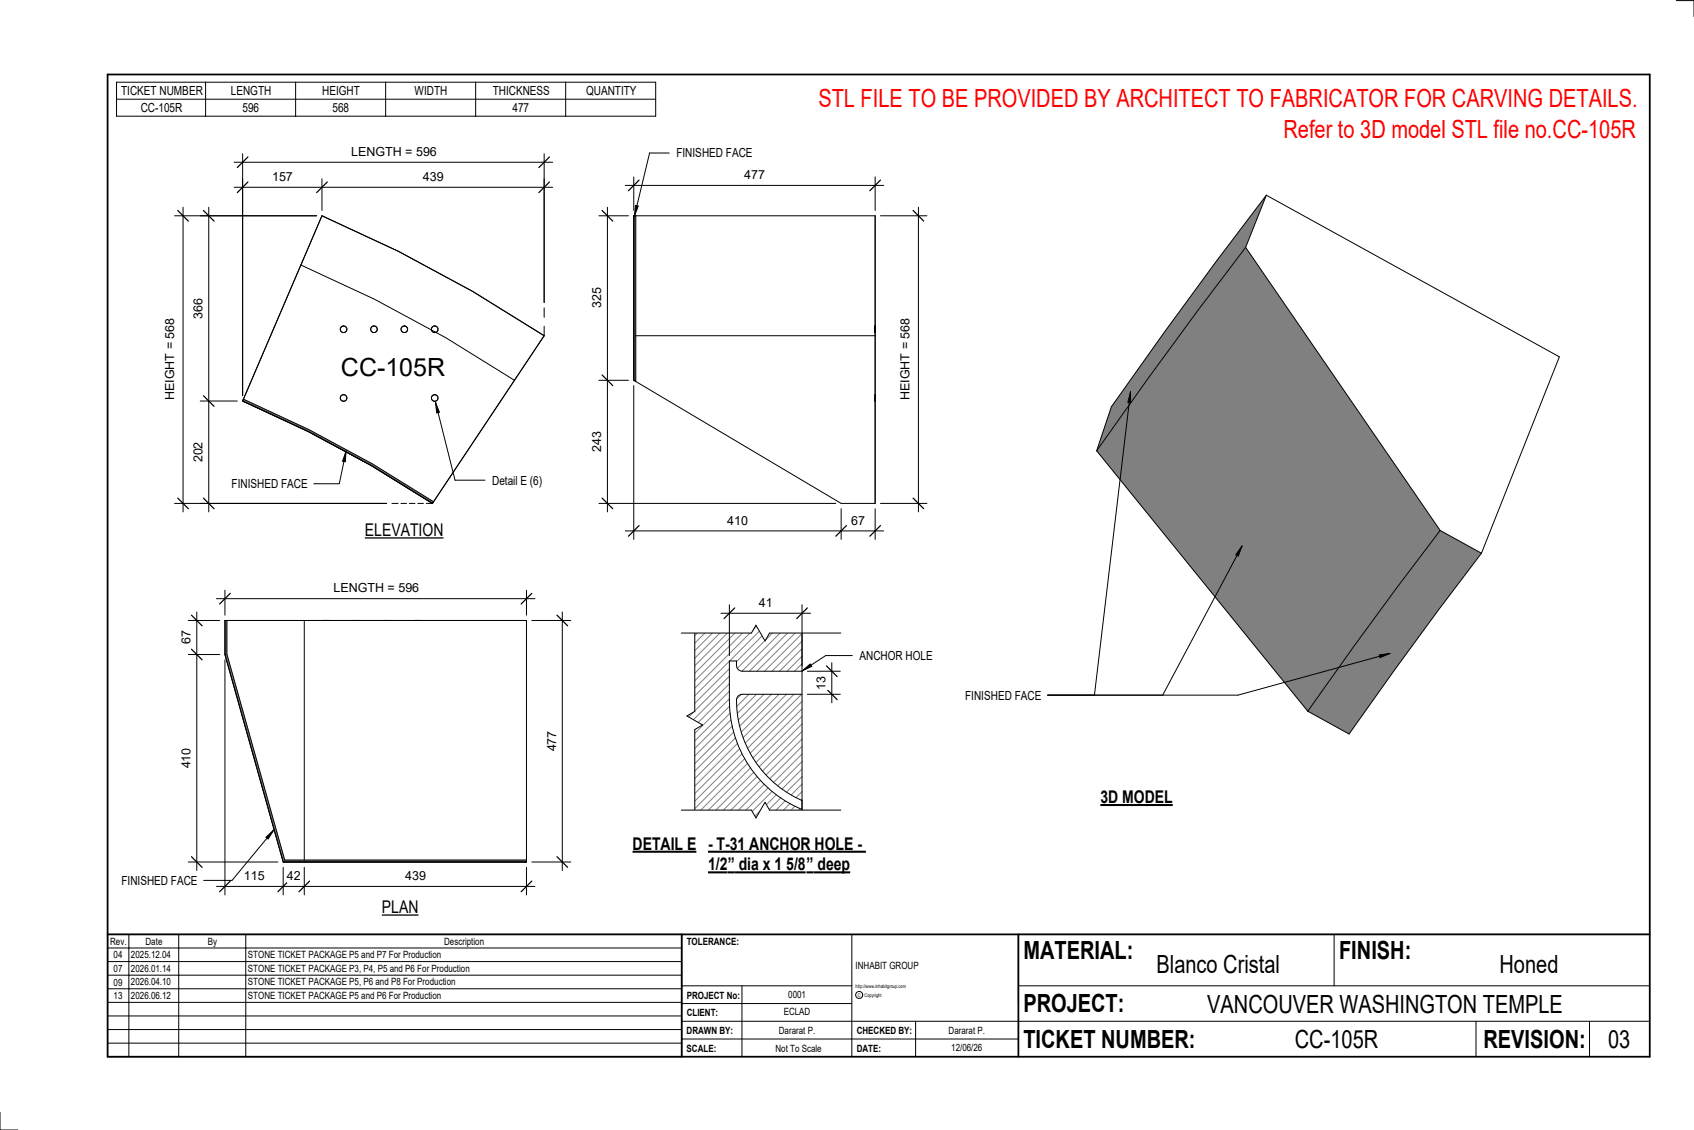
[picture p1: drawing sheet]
<svg xmlns="http://www.w3.org/2000/svg" width="914mm" height="610mm" viewBox="0 0 914 610" stroke-linecap="round" stroke-linejoin="round" font-family="sans-serif">
<path d="M342 116h1v90l-1-1z" fill="#7c7c7c"/>
<path d="M342 116v65M342 116v89M342 116h130M343 116v90l-1-1M472 116v65h-129M472 116v156M342 143v62M472 176v3M342 205l112 67h18M472 213v59" fill="none" stroke="#000" stroke-width=".54"/>
<path d="M131 215l36 17 34 18 33 21-1 1-33-21-34-18-35-17z" fill="#7c7c7c"/>
<g fill="none" stroke="#000" stroke-width=".54">
<path d="M294 166v5M294 176v5M294 181l-39-24-40-21-41-20-43 100M294 181l-61 91M294 181l-16 24M131 216l35 17 34 18 33 21M131 216l35 17M131 215l36 17 34 18 33 21-1 1M278 205l-45 67M278 205l-37-23-39-21-40-18-31 73M166 233l34 18 33 21M212 272h3"/>
<path d="M216 272h3M221 272h3M226 272h3M230 272h3"/>
<circle cx="185" cy="178" r="1.8"/>
<circle cx="202" cy="178" r="1.8"/>
<circle cx="218" cy="178" r="1.8"/>
<circle cx="235" cy="178" r="1.8"/>
<circle cx="185" cy="215" r="1.8"/>
<circle cx="235" cy="215" r="1.8"/>
</g>
<path d="M121 335h2v18l31 111h130v1h-131l-32-112z" fill="#7c7c7c"/>
<g fill="none" stroke="#000" stroke-width=".54">
<path d="M121 335h163M121 335h43M121 335v18M123 335v18l31 111h130M164 335h120M164 335v129M174 335h2zM176 335h2zM191 335h1zM192 335h2zM207 335h2zM209 335h1z"/>
<path d="M223 335h2zM225 335h2zM284 335v130M121 353l32 112M153 465h115M153 465h131M164 465h120"/>
</g>
<g fill="#808080">
<path d="M684 105l-12 28-26 35-54 75 8-24 57-78z"/>
<path d="M777 286l23 12-47 63-25 35-22-12 24-35z"/>
<path d="M672 133l105 153-47 63-24 35-114-141 54-75z"/>
</g>
<path d="M684 105l-27 36-57 78-8 24M684 105l158 88-42 105M684 105l-12 28M672 133l105 153M672 133l-26 35-54 75M592 243l114 141M777 286l-47 63-24 35M777 286l23 12M800 298l-47 63-25 35-22-12" fill="none" stroke="#000" stroke-width=".54"/>
<path d="M371 336v106h62v-5a64 64 0 0 1-39-59v-21h4v4l2 1h33v-26zM398 375v1a58 58 0 0 0 35 56v-57h-32z" fill="#fff"/>
<g fill="none" stroke="#808080" stroke-width=".54">
<path d="M373 336l-2 3M377 336l-6 7M382 336l-11 11M386 336l-15 15M390 336l-19 19M394 336l-23 23M398 336l-27 27M402 336l-31 31M406 336l-35 36M410 336l-39 40M414 336l-43 44M418 336l-20 21"/>
<path d="M422 336l-24 25M426 336l-25 26M430 336l-25 26M433 338l-24 24M433 342l-20 20M433 346l-16 16M433 350l-12 12M433 354l-8 8M433 358l-4 4M394 361l-23 23M394 365l-23 23M394 369l-23 23"/>
<path d="M394 373l-23 23M394 377l-23 23M400 375l-2 2M404 375l-6 6M408 375l-10 10M412 375l-13 13M416 375l-17 17M421 375l-21 20M425 375l-24 23M429 375l-27 26M433 375l-29 29M433 378l-28 28"/>
<path d="M394 381l-23 23M394 385l-23 23M395 388l-24 24M395 392l-24 24M396 395l-25 25M397 398l-26 26M433 382l-27 27M433 386l-25 25M433 391l-23 23M433 395l-21 21M433 399l-20 19M398 401l-27 27"/>
<path d="M399 404l-28 28M401 407l-30 29M402 409l-31 32M403 412l-29 30M405 414l-27 28M407 417l-25 25M409 419l-23 23M433 403l-17 17M433 407l-15 15M433 411l-13 13M433 415l-11 11M433 419l-8 8"/>
<path d="M411 421l-21 21M413 423l-19 19M415 425l-17 17M417 427l-15 15M419 429l-13 13M421 430l-11 12M424 432l-10 10M426 434l-8 8M429 435l-7 7M432 436l-6 6M433 423l-6 6M433 427l-3 3"/>
<path d="M433 431l-1 1M433 439l-2 3"/>
</g>
<path d="M342 95v19M472 95v19M338 100h139M371 336h62v106h-62zM433 362h-33l-2-1v-4h-4a122 122 0 0 0 1 36 63 63 0 0 0 38 44M433 375h-32h-2l-1 1a58 58 0 0 0 35 56" fill="none" stroke="#000" stroke-width=".54"/>
<path d="M345 97l-6 6M475 97l-5 6" fill="none" stroke="#000" stroke-width=".67"/>
<path d="M402 91h11v7h-11z" fill="#fff"/>
<path d="M475 116h25M496 112v164M475 272h25" fill="none" stroke="#000" stroke-width=".54"/>
<path d="M493 114l6 5M493 269l6 5" fill="none" stroke="#000" stroke-width=".67"/>
<path d="M485 172h7v44h-7z" fill="#fff"/>
<path d="M323 116h16M328 112v164M323 205h16M323 272h128" fill="none" stroke="#000" stroke-width=".54"/>
<path d="M325 114l6 5M325 202l6 6M325 269l6 5" fill="none" stroke="#000" stroke-width=".67"/>
<g fill="#fff">
<path d="M318 155h8v11h-8z"/>
<path d="M318 233h8v11h-8z"/>
</g>
<path d="M342 208v83M454 274v17M472 274v17M338 286h139" fill="none" stroke="#000" stroke-width=".54"/>
<path d="M345 284l-6 5M457 284l-6 5M475 284l-5 5" fill="none" stroke="#000" stroke-width=".67"/>
<g fill="#fff">
<path d="M393 277h11v8h-11z"/>
<path d="M460 277h7v8h-7z"/>
</g>
<path d="M126 88h172M131 83v130M294 83v80" fill="none" stroke="#000" stroke-width=".54"/>
<path d="M134 85l-6 5M297 85l-6 5" fill="none" stroke="#000" stroke-width=".67"/>
<path d="M190 78h45v8h-45z" fill="#fff"/>
<path d="M131 96v117M174 96v18M294 96v67M126 101h172" fill="none" stroke="#000" stroke-width=".54"/>
<path d="M134 98l-6 6M177 98l-6 6M297 98l-6 6" fill="none" stroke="#000" stroke-width=".67"/>
<g fill="#fff">
<path d="M147 92h11v7h-11z"/>
<path d="M228 92h11v7h-11z"/>
</g>
<path d="M94 116h77M99 112v164M94 272h115" fill="none" stroke="#000" stroke-width=".54"/>
<path d="M96 114l6 5M96 269l6 5" fill="none" stroke="#000" stroke-width=".67"/>
<path d="M88 172h8v44h-8z" fill="#fff"/>
<path d="M108 116h63M113 112v164M108 216h20M108 272h101" fill="none" stroke="#000" stroke-width=".54"/>
<path d="M110 114l6 5M110 213l6 6M110 269l6 5" fill="none" stroke="#000" stroke-width=".67"/>
<g fill="#fff">
<path d="M103 161h8v11h-8z"/>
<path d="M103 238h8v11h-8z"/>
<path d="M184 191h57v15h-57z"/>
</g>
<path d="M235 217l2 5-1 1z" fill="#000"/>
<path d="M235 217l2 5-1 1zM235 217l11 42h16" fill="none" stroke="#000" stroke-width=".54"/>
<path d="M266 255h26v8h-26z" fill="#fff"/>
<path d="M121 318v14M284 318v14M117 323h172" fill="none" stroke="#000" stroke-width=".54"/>
<path d="M124 320l-5 6M287 320l-6 6" fill="none" stroke="#000" stroke-width=".67"/>
<path d="M180 314h46v7h-46z" fill="#fff"/>
<path d="M287 335h21M304 330v140M287 465h21" fill="none" stroke="#000" stroke-width=".54"/>
<path d="M301 332l5 6M301 462l5 6" fill="none" stroke="#000" stroke-width=".67"/>
<path d="M294 394h8v11h-8z" fill="#fff"/>
<path d="M102 335h17M106 330v140M102 353h17M102 465h48" fill="none" stroke="#000" stroke-width=".54"/>
<path d="M103 332l6 6M103 350l6 6M103 462l6 6" fill="none" stroke="#000" stroke-width=".67"/>
<g fill="#fff">
<path d="M97 404h7v11h-7z"/>
<path d="M97 340h7v8h-7z"/>
</g>
<path d="M121 356v127M117 478h172M153 468v15M164 468v15M284 468v15" fill="none" stroke="#000" stroke-width=".54"/>
<path d="M124 475l-5 6M156 475l-6 6M167 475l-6 6M287 475l-6 6" fill="none" stroke="#000" stroke-width=".67"/>
<g fill="#fff">
<path d="M219 469h11v7h-11z"/>
<path d="M155 469h7v7h-7z"/>
<path d="M132 469h11v7h-11z"/>
<path d="M341 450h35v11h-35z"/>
</g>
<path d="M341 459h35" fill="none" stroke="#000" stroke-width="1.1" stroke-linecap="butt"/>
<g fill="#fff">
<path d="M382 450h86v11h-86z"/>
<path d="M382 461h11v11h-11z"/>
<path d="M393 461h4v11h-4z"/>
<path d="M397 461h38v11h-38z"/>
<path d="M435 461h4v11h-4z"/>
<path d="M439 461h20v11h-20z"/>
</g>
<path d="M382 459h85M382 471h53M435 471h24" fill="none" stroke="#000" stroke-width="1.1" stroke-linecap="butt"/>
<path d="M368 336h7v48l-4 2 8 5-4 3v48h-7z" fill="#fff"/>
<path d="M375 336v48l-4 2 8 5-4 3v48M460 354h-14l-13 8M433 362l4-4 1 1z" fill="none" stroke="#000" stroke-width=".54"/>
<path d="M433 362l4-4 1 1z" fill="#000"/>
<g fill="#fff">
<path d="M464 350h39v8h-39z"/>
<path d="M368 335h86v7h-39l-2 4-5-9-2 5h-38z"/>
</g>
<path d="M368 342h38l2-5 5 9 2-4h39" fill="none" stroke="#000" stroke-width=".54"/>
<path d="M368 437h38l2 4 5-8 2 4h39v7h-86z" fill="#fff"/>
<path d="M449 358v21M436 375h18M436 362h18M368 437h38l2 4 5-8 2 4h39" fill="none" stroke="#000" stroke-width=".54"/>
<path d="M446 359l6 6M446 372l6 5" fill="none" stroke="#000" stroke-width=".67"/>
<path d="M440 365h7v7h-7z" fill="#fff"/>
<path d="M389 331h49M394 326v28M433 326v33" fill="none" stroke="#000" stroke-width=".54"/>
<path d="M397 328l-6 6M436 328l-6 6" fill="none" stroke="#000" stroke-width=".67"/>
<path d="M410 321h7v8h-7z" fill="#fff"/>
<g fill="none" stroke="#000" stroke-width=".54">
<path d="M905 0h9v9M460 504v66M720 504v28M891 504h-341v37M368 532h92M401 532v38M550 532h341M368 551h523M368 541h92M494 551v19M797 551v19M858 551v19"/>
<path d="M368 561h182M0 600v10h10"/>
<circle cx="464" cy="537" r="1.9"/>
</g>
<path d="M58 40h833v530h-833zM58 504h833M368 504v66M550 504v66" fill="none" stroke="#000" stroke-width=".96"/>
<g fill="#fff">
<path d="M652 534h192v15h-192z"/>
<path d="M513 562h17v6h-17z"/>
<path d="M425 533h10v6h-10z"/>
<path d="M423 543h15v6h-15z"/>
<path d="M420 553h20v6h-20z"/>
<path d="M624 513h68v15h-68z"/>
<path d="M809 513h33v15h-33z"/>
<path d="M512 553h20v6h-20z"/>
<path d="M699 553h45v15h-45z"/>
<path d="M442 45h443v16h-443z"/>
<path d="M868 553h12v15h-12z"/>
<path d="M61 512h5v6h-5z"/>
<path d="M61 520h5v6h-5z"/>
<path d="M61 527h5v6h-5z"/>
<path d="M61 534h5v6h-5z"/>
</g>
<path d="M58 504h310v66h-310zM58 519h310M58 511h310M70 504v66M96 504v66M133 504v66M58 533h310M58 526h310M58 555h310M58 548h310M58 541h310M58 563h310" fill="none" stroke="#000" stroke-width=".54"/>
<path d="M197 281h42v10h-42z" fill="#fff"/>
<path d="M197 290h42" fill="none" stroke="#000" stroke-width=".69" stroke-linecap="butt"/>
<path d="M206 484h20v11h-20z" fill="#fff"/>
<path d="M206 494h20" fill="none" stroke="#000" stroke-width=".69" stroke-linecap="butt"/>
<path d="M594 424h39v12h-39z" fill="#fff"/>
<path d="M594 434h39" fill="none" stroke="#000" stroke-width="1.1" stroke-linecap="butt"/>
<path d="M693 62h192v15h-192z" fill="#fff"/>
<path d="M63 44h291v19h-291zM63 54h291M111 44v19M160 44v19M208 44v19M257 44v19M305 44v19M144 452l4-4-3 5zM148 448l-23 27h-15" fill="none" stroke="#000" stroke-width=".54"/>
<path d="M144 452l4-4-3 5z" fill="#000"/>
<path d="M66 471h40v8h-40z" fill="#fff"/>
<path d="M343 111h2l-3 6z" fill="#000"/>
<path d="M361 83h-10l-9 34M343 111h2l-3 6z" fill="none" stroke="#000" stroke-width=".54"/>
<path d="M365 79h41v7h-41z" fill="#fff"/>
<path d="M187 243l-1 6h-1zM187 243l-4 18h-14" fill="none" stroke="#000" stroke-width=".54"/>
<path d="M187 243l-1 6h-1z" fill="#000"/>
<path d="M125 257h41v8h-41z" fill="#fff"/>
<path d="M610 211v6h-1zM610 211l-19 164M670 295l-2 5-1-1zM670 295l-42 80M745 353h5l-5 2zM750 353l-82 22h-103" fill="none" stroke="#000" stroke-width=".54"/>
<path d="M610 211v6h-1zM670 295l-2 5-1-1zM745 353h5l-5 2z" fill="#000"/>
<path d="M521 371h41v8h-41z" fill="#fff"/>
<g font-size="13.5" fill="#f00">
<text x="442" y="58">STL FILE TO BE PROVIDED BY ARCHITECT TO FABRICATOR FOR CARVING DETAILS.</text>
<text x="693" y="75">Refer to 3D model STL file no.CC-105R</text>
</g>
<g font-size="13.5">
<text x="184" y="203">CC-105R</text>
<text x="552" y="517">MATERIAL:</text>
<text x="723" y="517">FINISH:</text>
<text x="624" y="525">Blanco Cristal</text>
<text x="809" y="525">Honed</text>
<text x="552" y="546">PROJECT:</text>
<text x="652" y="546">VANCOUVER WASHINGTON TEMPLE</text>
<text x="552" y="565">TICKET NUMBER:</text>
<text x="699" y="565">CC-105R</text>
<text x="801" y="565">REVISION:</text>
<text x="868" y="565">03</text>
</g>
<g font-size="9.4">
<text x="197" y="289">ELEVATION</text>
<text x="594" y="433">3D MODEL</text>
<text x="341" y="458">DETAIL E</text>
<text x="382" y="458">- T-31 ANCHOR HOLE -</text>
<text x="382" y="470">1/2</text>
<text x="393" y="470">”</text>
<text x="399" y="470">dia x 1 5/8</text>
<text x="435" y="470">”</text>
<text x="441" y="470">deep</text>
<text x="206" y="493">PLAN</text>
</g>
<g font-size="6.7">
<text x="65" y="51">TICKET NUMBER</text>
<text x="125" y="51">LENGTH</text>
<text x="174" y="51">HEIGHT</text>
<text x="224" y="51">WIDTH</text>
<text x="266" y="51">THICKNESS</text>
<text x="316" y="51">QUANTITY</text>
<text x="76" y="60">CC-105R</text>
<text x="131" y="60">596</text>
<text x="179" y="60">568</text>
<text x="277" y="60">477</text>
<text x="190" y="84">LENGTH = 596</text>
<text x="365" y="85">FINISHED FACE</text>
<text x="147" y="98">157</text>
<text x="228" y="98">439</text>
<text x="402" y="97">477</text>
<text x="325" y="166" transform="rotate(-90 325 166)">325</text>
<text x="109" y="172" transform="rotate(-90 109 172)">366</text>
<text x="94" y="216" transform="rotate(-90 94 216)">HEIGHT = 568</text>
<text x="491" y="216" transform="rotate(-90 491 216)">HEIGHT = 568</text>
<text x="325" y="244" transform="rotate(-90 325 244)">243</text>
<text x="109" y="249" transform="rotate(-90 109 249)">202</text>
<text x="125" y="263">FINISHED FACE</text>
<text x="266" y="261">Detail E (6)</text>
<text x="393" y="283">410</text>
<text x="460" y="283">67</text>
<text x="180" y="320">LENGTH = 596</text>
<text x="410" y="327">41</text>
<text x="103" y="348" transform="rotate(-90 103 348)">67</text>
<text x="464" y="356">ANCHOR HOLE</text>
<text x="446" y="372" transform="rotate(-90 446 372)">13</text>
<text x="521" y="377">FINISHED FACE</text>
<text x="300" y="405" transform="rotate(-90 300 405)">477</text>
<text x="103" y="415" transform="rotate(-90 103 415)">410</text>
<text x="66" y="477">FINISHED FACE</text>
<text x="132" y="475">115</text>
<text x="155" y="475">42</text>
<text x="219" y="475">439</text>
</g>
<g font-size="5.4">
<text x="59" y="510">Rev.</text>
<text x="79" y="510">Date</text>
<text x="112" y="510">By</text>
<text x="240" y="510">Description</text>
<text x="371" y="510">TOLERANCE:</text>
<text x="61" y="517">04</text>
<text x="71" y="517">2025.12.04</text>
<text x="134" y="517">STONE TICKET PACKAGE P5 and P7 For Production</text>
<text x="61" y="525">07</text>
<text x="71" y="524">2026.01.14</text>
<text x="134" y="524">STONE TICKET PACKAGE P3, P4, P5 and P6 For Production</text>
<text x="462" y="523">INHABIT GROUP</text>
<text x="61" y="532">09</text>
<text x="71" y="532">2026.04.10</text>
<text x="134" y="532">STONE TICKET PACKAGE P5, P6 and P8 For Production</text>
<text x="61" y="539">13</text>
<text x="71" y="539">2026.06.12</text>
<text x="134" y="539">STONE TICKET PACKAGE P5 and P6 For Production</text>
<text x="371" y="539">PROJECT No:</text>
<text x="425" y="538">0001</text>
<text x="371" y="548">CLIENT:</text>
<text x="423" y="548">ECLAD</text>
<text x="371" y="558">DRAWN BY:</text>
<text x="420" y="558">Dararat P.</text>
<text x="462" y="558">CHECKED BY:</text>
<text x="512" y="558">Dararat P.</text>
<text x="371" y="567">SCALE:</text>
<text x="419" y="567">Not To Scale</text>
<text x="462" y="567">DATE:</text>
<text x="513" y="567">12/06/26</text>
</g>
<g font-size="2.7">
<text x="462" y="533">http://www.inhabitgroup.com</text>
<text x="463" y="538">C</text>
<text x="467" y="538">Copyright</text>
</g>
</svg>
